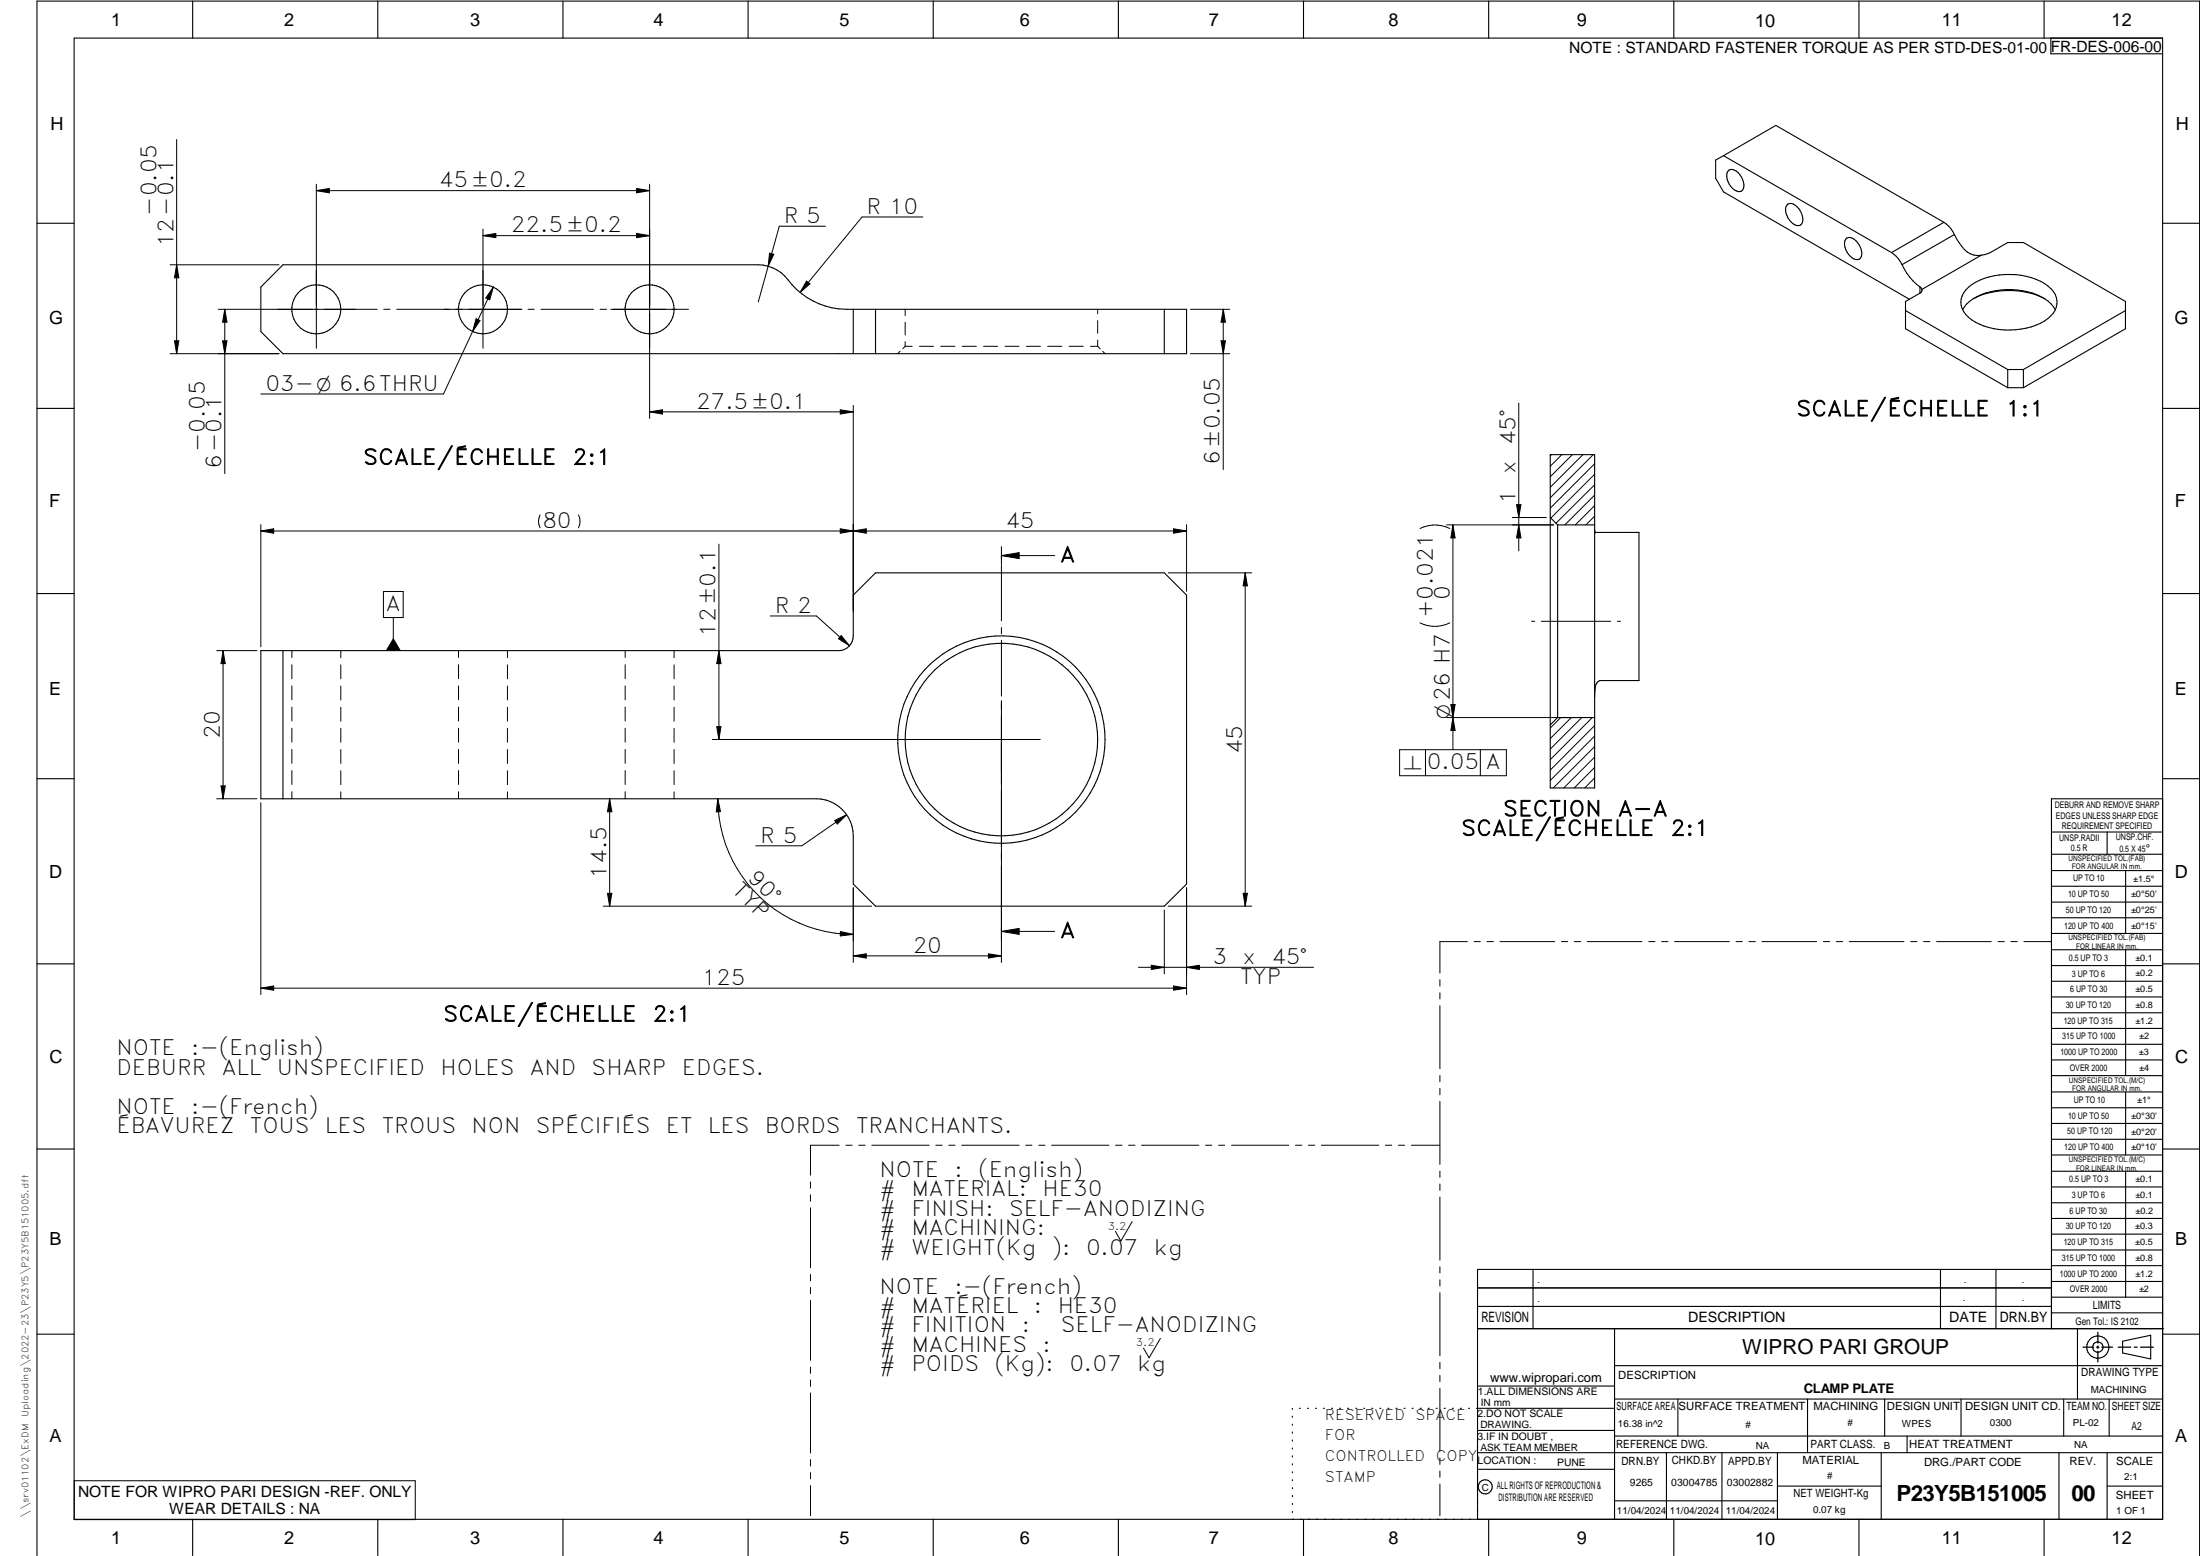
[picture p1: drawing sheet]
<svg xmlns="http://www.w3.org/2000/svg" width="594mm" height="420mm" viewBox="0 0 594 420" stroke-linecap="round" stroke-linejoin="round" font-family="sans-serif">
<g fill="none" stroke="#000" stroke-width=".3">
<path d="M20 10.3h564v400h-564zM52 .3v10M102 .3v10M152 .3v10M202 .3v10M252 .3v10M302 .3v10M352 .3v10M402 .3v10M452 .3v10M502 .3v10M552 .3v10"/>
<path d="M553.8 10.3v4.2h30.2M465.4 42l14.1-8.1 45.4 26.1M465.4 42l45.4 26.2M465.4 42l-2.1 1.2v4.9l2.1 3.7 50.2 29M466.6 46.2a1.84 1.84 0 0 1 2.8 .5 4.2 4.2 0 0 1 1.2 4.6 1.84 1.84 0 0 1-2.8-.5 4 4 0 0 1-1.2-4.6zM482.8 55.1a2.6 2.6 0 0 1 3 1.3 3.3 3.3 0 0 1 .3 4.4 2.56 2.56 0 0 1-2.8-1.3l-.7-1.2a2.48 2.48 0 0 1 .2-3.2zM10 60.3h10M76.4 71.5h128.4a11 11 0 0 1 9.1 5.4 20.1 20.1 0 0 0 14.8 6.6h91.7v12h-244l-6-6v-12zM498.4 64.6a1.84 1.84 0 0 1 2.8 .4 4.1 4.1 0 0 1 1.2 4.7 1.84 1.84 0 0 1-2.7-.5 4.1 4.1 0 0 1-1.3-4.6zM510.8 68.2a7.6 7.6 0 0 1 2.8 3.3M513.6 71.5a15.2 15.2 0 0 0 4.8 6M518.4 79.2l-3.8 2.2v7.4l27.6 15.9"/>
<path d="M518.4 77.5l.6 .6M518.4 77.5v1.7M519 78.1l-.2 .8-.4 .3M524.9 60a7.5 7.5 0 0 1 2.9 3.3M524.9 60l-14.1 8.2M527.8 63.3l1.2 2.2a6 6 0 0 0 5 3.5l1-.1M527.8 63.3l-14.2 8.2M530.8 78.3a15.8 15.8 0 0 1 12.1-4.2 15.2 15.2 0 0 1 11.6 4.6 5 5 0 0 1-1.5 7.3 19.7 19.7 0 0 1-17.2 2.1 8.7 8.7 0 0 1-6.2-5.6 4.8 4.8 0 0 1 1.2-4.2zM535 68.9l-16 9.2M535 68.9l2.5-.7 4.7-2.7h4.2l27.5 15.9v7.4l-27.5 15.9M584 60.3h10M230.4 83.5v12"/>
<path d="M236.4 83.5v12M314.4 83.5v12M514.6 83.9l27.6 15.9M533 80.6a19.6 19.6 0 0 1 20.1 .8l1.4 1.4 .5 .9M533.8 80.1a8.5 8.5 0 0 0-3.8 3.6M534.1 80.1a22.3 22.3 0 0 1 17.9 .5M542.2 99.8h4.2M542.2 99.8v4.9M546.4 99.8v4.9M573.9 83.9l-27.5 15.9M10 110.3h10M542.2 104.7h4.2"/>
<path d="M584 110.3h10M418.6 122.8h12v90h-12zM418.6 139.7l2 2M420.6 141.7h10M420.6 141.7v52.1M430.6 143.3l.1 .4M430.7 143.7h.1M430.7 143.8h11.9v40h-10.2a2.08 2.08 0 0 0-1.7 2.5l-.1 .9M10 160.3h10M70.4 175.7h156a4 4 0 0 0 4-4v-11l6-6h78l6 6v78l-6 6h-78l-6-6v-13a10 10 0 0 0-10-10h-150zM76.4 175.7v40M584 160.3h10"/>
<path d="M420.6 193.8l-2 1.9M420.6 193.8h10M10 210.3h10M584 215.7h-30v143.1M584 210.3h10M554 224.7h30M554 230.7h30M554 235.1h30M554 239.3h30M569 224.7v6M574 235.1v17M554 243.6h30"/>
<path d="M554 247.8h30M554 252.1h30M554 256.5h30M574 256.5v33.9M10 260.3h10M554 260.7h30M554 265h30M554 269.2h30M554 273.5h30M554 277.7h30M584 260.3h10M554 282h30"/>
<path d="M554 286.2h30M554 290.4h30M554 294.9h30M554 299.1h30M574 294.9v17M10 310.3h10M554 303.4h30M554 307.6h30M554 311.9h30M554 316.3h30M574 316.3v34M584 310.3h10"/>
<path d="M554 320.5h30M554 324.8h30M554 329h30M554 333.2h30M554 337.5h30M399 358.8h185.2M399 352.8h155M399 347.8h155M414 342.8v16M436 358.8v51.5M524 342.8v16M539 342.8v16"/>
<path d="M554 341.8h30M554 346h30M554 350.3h30M554 354.5h30M554 342.8h-155v67.5M561 358.8v19M10 360.3h10M399 374.3h37M436 377.8h148M453.1 377.8v10M488.1 377.8v14.5M508.9 377.8v10"/>
<path d="M529.5 377.8v10M557.3 377.8v10M569.5 377.8v10M573.2 362.2l7.6-1.6v6.3l-7.6-1.6zM584 368.8h-148M584 360.3h10M349 380.3v.3M349 382.4v.3M349 384.6v.3M349 386.7v.3M349 388.8v.3M349 391v.3"/>
<path d="M349 393.1v.3M349 395.3v.3M349 397.4v.3M349 399.5v.3M350.9 380.3h.2M353.1 380.3h.2M355.2 380.3h.3M357.4 380.3h.3M359.6 380.3h.3M361.7 380.3h.3M363.9 380.3h.3M366.1 380.3h.3"/>
<path d="M368.3 380.3h.2M370.4 380.3h.3M372.6 380.3h.3M374.8 380.3h.3M376.9 380.3h.4M379.1 380.3h.3M381.3 380.3h.3M383.4 380.3h.4M385.6 380.3h.3M387.8 380.3h.3M390 380.3h.3M392.2 380.3h.3"/>
<path d="M394.3 380.3h.3M396.5 380.3h.3M398.7 380.3h37.3M399 396.7h37M399 392.3h185M399 386.2h37M436 387.8h148M450 392.3v18M465 392.3v18M480 392.3v18M508 392.3v18M515 387.8v4.5"/>
<path d="M556 392.3v18M569 392.3v18M52 410.3v9.7M102 410.3v9.7M152 410.3v9.7M202 410.3v9.7M252 410.3v9.7M302 410.3v9.7M349 401.7v.3M349 403.8v.4M349 406v.3M349 408.1v.3"/>
<path d="M352 410.3v9.7M402 410.3v9.7M436 405.3h44M452 410.3v9.7M480 401.3h28M502 410.3v9.7M552 410.3v9.7M569 401.3h15M10 420v-419.7h584v419.7"/>
<circle cx="85.4" cy="83.5" r="6.6"/>
<circle cx="130.4" cy="83.5" r="6.6"/>
<circle cx="175.4" cy="83.5" r="6.6"/>
<circle cx="270.4" cy="199.7" r="28"/>
<circle cx="270.4" cy="199.7" r="26"/>
<circle cx="566.5" cy="363.7" r="1.39"/>
<circle cx="566.5" cy="363.8" r="3"/>
<circle cx="401.1" cy="401.5" r="1.9"/>
</g>
<g fill="none" stroke="#000" stroke-width=".27">
<path d="M47.7 37.7v57.8M85.4 49.7v44.3M85.4 51.5h90M85.4 51.5l3.5-.6v1.2zM171.9 50.9l3.5 .6-3.5 .6zM175.4 49.7v63.3M249.2 58.6h-16.4l-16.7 20.4M45.9 71.5h29.4M47.7 71.5l.6 3.5h-1.2zM130.4 61.8v32.2M130.4 63.6l3.5-.6v1.2zM130.4 63.6h45"/>
<path d="M133.2 77.5l-1 3.4-1-.4zM133.2 77.5l-13.4 28.9h-49.4M171.9 63l3.5 .6-3.5 .6zM207.8 68.4l1.2 .3-1.6 3.2zM217.8 75.9l.9 .7-2.6 2.4zM222.9 61.1h-12.5l-5.6 20.4M45.9 95.5h29.4M47.1 92h1.2l-.6 3.5zM59 83.5h42.8M60.1 92h1.2l-.6 3.5zM60.7 83.5l.6 3.5h-1.2zM60.7 83.5v44.4"/>
<path d="M103.6 83.5h1.7M107.1 83.5h33.8M128.6 86.1l1 .5-2 2.9zM142.6 83.5h1.7M146.1 83.5h14.2M162 83.5h1.8M164.9 83.5h21M243.1 94.8l-.7 .7M244.4 93.5h1.9M244.4 83.5v1.7M244.4 87v3.5M244.4 92.2v1.3"/>
<path d="M244.4 93.5l-.6 .6M248.3 93.5h3.8M254 93.5h3.8M259.8 93.5h3.8M265.6 93.5h3.8M271.4 93.5h3.8M277.1 93.5h3.9M282.9 93.5h3.8M288.7 93.5h3.8M294.5 93.5h1.9M296.4 83.5v1.3M296.4 86.6v3.4"/>
<path d="M296.4 91.8v1.7M296.4 93.5l.7 .7M297.8 94.9l.6 .6M321.5 83.5h10.6M321.5 95.5h10.6M329.7 92h1.2l-.6 3.5zM330.3 83.5l.6 3.5h-1.2zM330.3 83.5v43.3M175.4 111.2h55M175.4 111.2l3.5-.5v1.1zM226.9 110.7l3.5 .5-3.5 .6zM230.4 109.5v55.6"/>
<path d="M410.1 108.8v40M145.8 139a3.9 3.9 0 0 0 0 3.5M156.2 139a3.9 3.9 0 0 1 0 3.5M408.4 139.7h9.2M409.5 136.3h1.2l-.6 3.4zM418.9 122.8l-.3 .3M421.8 122.8l-3.2 3.1M424.6 122.8l-6 5.9M427.4 122.8l-8.8 8.8M430.2 122.8l-11.6 11.6M430.6 130.9l-10.4 10.4M430.6 128.1l-11.8 11.8"/>
<path d="M430.6 139.4l-2.4 2.3M430.6 125.2l-12 12M430.6 133.7l-8 8M430.6 136.5l-5.2 5.2M70.4 141.6v33.1M70.4 143.4h250M70.4 143.4l3.5-.6v1.2zM103.5 159.7h5.4v7.1h-5.4zM194.1 146.9v52.8M226.9 142.8v1.2l7-1.2v1.2zM270.4 147.6v4.8M270.4 152.7v14.9"/>
<path d="M270.4 150h14.4M270.4 150l4.8-.8v1.6zM315.5 154.7h22.5M316.9 142.8l3.5 .6-3.5 .6zM320.4 141.6v18M336.2 154.7l.6 3.5h-1.1zM336.2 154.7v90M390.6 141.7h29M391.5 142.7a9 9 0 0 0-8.1 0M392.3 141.7l.6 3.5h-1.1zM392.3 141.7v60.7M410.1 141.7l.6 3.5h-1.2z"/>
<path d="M58.5 175.7h10.9M60.2 175.7v40M60.2 175.7l.6 3.5h-1.1zM78.8 175.7v1.8M78.8 179.5v3.8M92 175.7v1.9M92 179.5v3.8M106.2 166.8v8.9M123.8 175.7v1.8M123.8 179.5v3.8M137 175.7v1.9M137 179.5v3.8"/>
<path d="M168.8 175.7v1.8M168.8 179.5v3.8M182 175.7v1.9M182 179.5v3.8M194.1 175.7l.6 3.5h-1.2zM208 166.3h12.5l8.9 8.1M227.2 171.6l2.2 2.8-3-1.9zM270.4 169.5v1.7M270.4 172.9v15.1M391.5 168.2a9 9 0 0 1-8.1 0M413.6 167.8h.8M416.2 167.8h18.7"/>
<path d="M436.7 167.8h.9M78.8 185.2v3.8M78.8 190.9v3.8M78.8 196.6v3.8M92 185.3v3.7M92 191v3.7M92 196.7v3.7M123.8 185.2v3.8M123.8 190.9v3.8M123.8 196.6v3.8M137 185.3v3.7M137 191v3.7"/>
<path d="M137 196.7v3.7M168.8 185.2v3.8M168.8 190.9v3.8M168.8 196.6v3.8M182 185.3v3.7M182 191v3.7M182 196.7v3.7M193.5 196.2h1.2l-.6 3.5zM270.4 189.2v70.7M280.9 199.7h-88.5M390.6 193.8h34M391.8 190.2h1.1l-.6 3.6z"/>
<path d="M392.3 193.8l.6 3.4h-1.1zM421.5 193.8l-2.9 2.8M424.3 193.8l-5.7 5.6M427.1 193.8l-8.5 8.5M430 193.8l-11.4 11.3M430.6 195.9l-12 12M430.6 198.8l-12 11.9M58.5 215.7h10.9M59.7 212.2h1.1l-.6 3.5zM70.4 216.7v51.9M78.8 202.4v3.7M78.8 208.1v3.7"/>
<path d="M78.8 213.8v1.9M92 202.4v3.8M92 208.1v3.8M92 213.8v1.9M123.8 202.4v3.7M123.8 208.1v3.7M123.8 213.8v1.9M137 202.4v3.8M137 208.1v3.8M137 213.8v1.9M164.6 215.7l.6 3.5h-1.2zM164.6 215.7v29"/>
<path d="M168.8 202.4v3.7M168.8 208.1v3.7M168.8 213.8v1.9M182 202.4v3.8M182 208.1v3.8M182 213.8v1.9M193.8 215.7l.8 3.5h-1.2zM193.8 215.7a36.6 36.6 0 0 0 36.6 36.6M377.9 202.4h28.9v7.1h-28.9zM384.9 202.4v7.1M399.7 202.4v7.1M430.6 210.1l-2.7 2.7"/>
<path d="M430.6 204.4l-8.3 8.4M430.6 207.2l-5.5 5.6M430.6 201.6l-11.2 11.2M225.4 221.5l3.2-1.5-2.5 2.5zM228.6 220l-12.1 8.4h-12.4M230.4 239.7v20.2M320.4 239.7v28.9M162.9 244.7h72.5M164 241.2h1.2l-.6 3.5zM226.9 251.5l3.5 .8-3.5 .4zM230.4 258.1h40M230.4 258.1l3.5-.5v1.1z"/>
<path d="M266.9 257.6l3.5 .5-3.5 .6zM270.4 251.5l4.8-.8v1.6zM270.4 251.5h14.4M314.4 245.7v17.3M315.5 244.7h22.5M335.7 241.2h1.1l-.6 3.5zM396.2 254.3h-7.4v8.5M398.1 254.3h1.6M401.5 254.3h1.8M405 254.3h14.8M421.6 254.3h1.7M425.1 254.3h1.7"/>
<path d="M428.6 254.3h14.8M445.2 254.3h1.7M448.7 254.3h1.7M452.2 254.3h14.8M468.8 254.3h1.7M472.3 254.3h1.7M475.8 254.3h14.8M492.4 254.3h1.7M495.8 254.3h1.8M499.4 254.3h14.7M516 254.3h1.6M519.4 254.3h1.8"/>
<path d="M522.9 254.3h14.8M539.5 254.3h1.7M543 254.3h1.7M546.5 254.3h7.4M70.4 266.8l3.5-.6v1.2zM70.4 266.8h250M307.4 261.2h47.3M310.9 260.6l3.5 .6-3.5 .6zM316.9 266.2l3.5 .6-3.5 .6zM320.4 261.2l3.5-.6v1.2zM388.8 264.5v1.8M388.8 268.1v1.6"/>
<path d="M388.8 271.6v17M388.8 290.4v1.7M388.8 293.9v1.7M388.8 297.4v17M218.9 319.2v1.6M226.6 309.2h-7.7v8.1M228.4 309.2h1.7M231.9 309.2h1.7M235.4 309.2h15.5M252.7 309.2h1.7M256.2 309.2h1.7M259.7 309.2h15.5"/>
<path d="M277 309.2h1.7M280.5 309.2h1.7M284 309.2h15.5M301.2 309.2h1.8M304.8 309.2h1.7M308.3 309.2h15.5M325.5 309.2h1.7M329.1 309.2h1.6M332.6 309.2h15.4M349.8 309.2h1.7M353.3 309.2h1.7M356.8 309.2h15.5"/>
<path d="M374.1 309.2h1.7M377.6 309.2h1.7M381.1 309.2h7.7M388.8 316.2v1.7M388.8 319.7v1.7M218.9 322.6v1.8M218.9 326.1v16.2M305.7 329.9l-3 5.2-1.5-2.6M388.8 323.2v17.1M218.9 344.1v1.8M218.9 347.6v1.7M218.9 351.2v16.1"/>
<path d="M388.8 342.1v1.6M388.8 345.6v1.7M388.8 349v17.1M218.9 369.1v1.7M218.9 372.6v1.8M218.9 376.1v16.2M313.3 361.4l-3 5.2-1.5-2.6M388.8 367.9v1.7M388.8 371.4v1.7M388.8 374.9v17M20.1 399.8h92v10.5h-92zM218.9 394.1v1.8"/>
<path d="M218.9 397.6v1.7M388.8 393.7v1.7M388.8 397.2v1.7M218.9 401.2v8.1M388.8 400.7v8.6"/>
</g>
<path d="M566.5 359.7v3M562.5 363.8h2.9M566.1 363.8h.7M566.5 363.4v.7M566.5 364.9v2.8M567.6 363.8h2.9M572 363.8h3.4M576.3 363.8h.8M578 363.8h3.5" fill="none" stroke="#000" stroke-width=".34"/>
<g fill="#000">
<path d="M85.4 51.5l3.5-.6v1.2zM171.9 50.9l3.5 .6-3.5 .6zM47.7 71.5l.6 3.5h-1.2zM130.4 63.6l3.5-.6v1.2zM171.9 63l3.5 .6-3.5 .6zM207.8 68.4l1.2 .3-1.6 3.2zM217.8 75.9l.9 .7-2.6 2.4zM47.1 92h1.2l-.6 3.5zM60.7 83.5l.6 3.5h-1.2zM60.1 92h1.2l-.6 3.5zM128.6 86.1l1 .5-2 2.9zM133.2 77.5l-1 3.4-1-.4z"/>
<path d="M330.3 83.5l.6 3.5h-1.2zM329.7 92h1.2l-.6 3.5zM175.4 111.2l3.5-.5v1.1zM226.9 110.7l3.5 .5-3.5 .6zM409.5 136.3h1.2l-.6 3.4zM70.4 143.4l3.5-.6v1.2zM226.9 142.8l3.5 .6-3.5 .6zM230.4 143.4l3.5-.6v1.2zM270.4 150l4.8-.8v1.6zM316.9 142.8l3.5 .6-3.5 .6zM336.2 154.7l.6 3.5h-1.1zM392.3 141.7l.6 3.5h-1.1z"/>
<path d="M410.1 141.7l.6 3.5h-1.2zM60.2 175.7l.6 3.5h-1.1zM106.2 172.2l2 3.5h-4zM194.1 175.7l.6 3.5h-1.2zM227.2 171.6l2.2 2.8-3-1.9zM193.5 196.2h1.2l-.6 3.5zM391.8 190.2h1.1l-.6 3.6zM392.3 193.8l.6 3.4h-1.1zM59.7 212.2h1.1l-.6 3.5zM164.6 215.7l.6 3.5h-1.2zM193.8 215.7l.8 3.5h-1.2zM225.4 221.5l3.2-1.5-2.5 2.5z"/>
<path d="M164 241.2h1.2l-.6 3.5zM226.9 251.5l3.5 .8-3.5 .4zM230.4 258.1l3.5-.5v1.1zM266.9 257.6l3.5 .5-3.5 .6zM270.4 251.5l4.8-.8v1.6zM335.7 241.2h1.1l-.6 3.5zM70.4 266.8l3.5-.6v1.2zM310.9 260.6l3.5 .6-3.5 .6zM316.9 266.2l3.5 .6-3.5 .6zM320.4 261.2l3.5-.6v1.2z"/>
</g>
<g font-size="6">
<text x="512.1" y="405.2">P23Y5B151005</text>
<text x="559.4" y="405.2">00</text>
</g>
<g font-size="5.7">
<text x="118.5" y="50.6">45±0.2</text>
<text x="42.3" y="58.2" transform="rotate(-90 42.3 58.2)">-0.05</text>
<text x="234" y="57.7">R 10</text>
<text x="138" y="62.7">22.5±0.2</text>
<text x="211.7" y="60.2">R 5</text>
<text x="46.8" y="66.8" transform="rotate(-90 46.8 66.8)">12-0.1</text>
<text x="71.7" y="105.5">03-O 6.6THRU</text>
<text x="188" y="110.4">27.5±0.1</text>
<text x="485.1" y="112.4">SCALE/ÉCHELLE</text>
<text x="541.6" y="112.4">1:1</text>
<text x="55.3" y="122" transform="rotate(-90 55.3 122)">-0.05</text>
<text x="98.1" y="125.4">SCALE/ÉCHELLE</text>
<text x="154.6" y="125.4">2:1</text>
<text x="329.4" y="125.6" transform="rotate(-90 329.4 125.6)">6±0.05</text>
<text x="409.2" y="120.2" transform="rotate(-90 409.2 120.2)">45°</text>
<text x="59.8" y="126.7" transform="rotate(-90 59.8 126.7)">6-0.1</text>
<text x="409.2" y="128" transform="rotate(-90 409.2 128)">x</text>
<text x="409.2" y="136.1" transform="rotate(-90 409.2 136.1)">1</text>
<text x="146.5" y="142.5">80</text>
<text x="271.5" y="142.5">45</text>
<text x="286.3" y="151.8">A</text>
<text x="391.5" y="162" transform="rotate(-90 391.5 162)">0</text>
<text x="104.2" y="165">A</text>
<text x="209.2" y="165.5">R 2</text>
<text x="386.9" y="167" transform="rotate(-90 386.9 167)">+0.021</text>
<text x="193.2" y="171.9" transform="rotate(-90 193.2 171.9)">12±0.1</text>
<text x="59.4" y="199.6" transform="rotate(-90 59.4 199.6)">20</text>
<text x="335.4" y="203.7" transform="rotate(-90 335.4 203.7)">45</text>
<text x="385.3" y="207.7">0.05 A</text>
<text x="405.9" y="220.4">SECTION</text>
<text x="436.9" y="220.4">A-A</text>
<text x="205.3" y="227.5">R 5</text>
<text x="394.6" y="225.6">SCALE/ÉCHELLE</text>
<text x="451.1" y="225.6">2:1</text>
<text x="163.7" y="237.3" transform="rotate(-90 163.7 237.3)">14.5</text>
<text x="201.5" y="237.4" transform="rotate(45 201.5 237.4)">90°</text>
<text x="197.5" y="240.7" transform="rotate(45 197.5 240.7)">TYP</text>
<text x="246.5" y="257.3">20</text>
<text x="286.3" y="253.2">A</text>
<text x="327.4" y="260.3">3</text>
<text x="335.5" y="260.3">x</text>
<text x="343.3" y="260.3">45°</text>
<text x="189.5" y="265.9">125</text>
<text x="334.9" y="265.6">TYP</text>
<text x="119.7" y="275.8">SCALE/ÉCHELLE</text>
<text x="176.2" y="275.8">2:1</text>
<text x="31.4" y="284.9">NOTE</text>
<text x="51.6" y="284.9">:-(English)</text>
<text x="31.4" y="290.2">DEBURR</text>
<text x="59.9" y="290.2">ALL</text>
<text x="74.8" y="290.2">UNSPECIFIED</text>
<text x="118.9" y="290.2">HOLES</text>
<text x="143.1" y="290.2">AND</text>
<text x="159.8" y="290.2">SHARP</text>
<text x="184.2" y="290.2">EDGES.</text>
<text x="31.4" y="300.7">NOTE</text>
<text x="31.4" y="305.9">ÉBAVUREZ</text>
<text x="51.6" y="300.7">:-(French)</text>
<text x="67.5" y="305.9">TOUS</text>
<text x="87.7" y="305.9">LES</text>
<text x="103.1" y="305.9">TROUS</text>
<text x="127.4" y="305.9">NON</text>
<text x="144.7" y="305.9">SPÉCIFIÉS</text>
<text x="179.8" y="305.9">ET</text>
<text x="191.2" y="305.9">LES</text>
<text x="206.6" y="305.9">BORDS</text>
<text x="231.2" y="305.9">TRANCHANTS.</text>
<text x="237.5" y="317.8">NOTE</text>
<text x="257.7" y="317.8">:</text>
<text x="264.1" y="317.8">(English)</text>
<text x="237.5" y="323">#</text>
<text x="246.1" y="323">MATERIAL:</text>
<text x="281.5" y="323">HE30</text>
<text x="237.5" y="328.3">#</text>
<text x="246.1" y="328.3">FINISH:</text>
<text x="272.5" y="328.3">SELF-ANODIZING</text>
<text x="237.5" y="333.5">#</text>
<text x="246.1" y="333.5">MACHINING:</text>
<text x="237.5" y="338.8">#</text>
<text x="246.1" y="338.8">WEIGHT(Kg</text>
<text x="284" y="338.8">):</text>
<text x="293.3" y="338.8">0.07</text>
<text x="311.6" y="338.8">kg</text>
<text x="237.5" y="349.3">NOTE</text>
<text x="257.7" y="349.3">:-(French)</text>
<text x="237.5" y="354.5">#</text>
<text x="237.5" y="359.8">#</text>
<text x="246.1" y="354.5">MATÉRIEL</text>
<text x="246.1" y="359.8">FINITION</text>
<text x="275.9" y="359.8">:</text>
<text x="279.2" y="354.5">:</text>
<text x="285.6" y="354.5">HE30</text>
<text x="286.5" y="359.8">SELF-ANODIZING</text>
<text x="237.5" y="365">#</text>
<text x="246.1" y="365">MACHINES</text>
<text x="281.5" y="365">:</text>
<text x="237.5" y="370.3">#</text>
<text x="246.1" y="370.3">POIDS</text>
<text x="268.5" y="370.3">(Kg):</text>
<text x="288.8" y="370.3">0.07</text>
<text x="307.1" y="370.3">kg</text>
</g>
<text font-size="5.6" x="470.5" y="365.5">WIPRO PARI GROUP</text>
<g font-size="5.4">
<text x="391.5" y="194" transform="rotate(-90 391.5 194)">O26 H7</text>
<text x="379" y="207.7">n</text>
</g>
<g font-size="4.9">
<text x="30" y="6.9">1</text>
<text x="76.7" y="6.9">2</text>
<text x="127" y="6.9">3</text>
<text x="176.5" y="6.9">4</text>
<text x="226.7" y="6.9">5</text>
<text x="275.4" y="6.9">6</text>
<text x="326.4" y="6.9">7</text>
<text x="375" y="6.9">8</text>
<text x="425.8" y="6.9">9</text>
<text x="473.9" y="7.3">10</text>
<text x="524.3" y="6.9">11</text>
<text x="570.2" y="6.9">12</text>
<text x="13.6" y="35.1">H</text>
<text x="587.6" y="35.1">H</text>
<text x="13.2" y="87.5">G</text>
<text x="587.2" y="87.5">G</text>
<text x="13.2" y="137">F</text>
<text x="587.2" y="137">F</text>
<text x="13.2" y="187.6">E</text>
<text x="587.2" y="187.6">E</text>
<text x="13.2" y="237">D</text>
<text x="587.2" y="237">D</text>
<text x="13.4" y="287.1">C</text>
<text x="587.4" y="287.1">C</text>
<text x="13.4" y="336.2">B</text>
<text x="587.4" y="336.2">B</text>
<text x="13.4" y="389.3">A</text>
<text x="587.4" y="389.3">A</text>
<text x="30" y="416.9">1</text>
<text x="76.7" y="416.9">2</text>
<text x="127" y="416.9">3</text>
<text x="176.5" y="416.9">4</text>
<text x="226.7" y="416.9">5</text>
<text x="275.4" y="416.9">6</text>
<text x="326.4" y="416.9">7</text>
<text x="375" y="416.9">8</text>
<text x="425.8" y="416.9">9</text>
<text x="473.9" y="417.3">10</text>
<text x="524.3" y="416.9">11</text>
<text x="570.2" y="416.9">12</text>
</g>
<g font-size="4.2">
<text x="423.7" y="14.3">NOTE : STANDARD FASTENER TORQUE AS PER STD-DES-01-00</text>
<text x="553.8" y="14">FR-DES-006-00</text>
<text x="21.1" y="404.3">NOTE FOR WIPRO PARI DESIGN -REF. ONLY</text>
<text x="45.7" y="408.8">WEAR DETAILS : NA</text>
</g>
<g font-size="3.9">
<text x="400" y="357.1">REVISION</text>
<text x="455.9" y="357.1">DESCRIPTION</text>
<text x="526.4" y="357.1">DATE</text>
<text x="540" y="357.1">DRN.BY</text>
<text x="357.8" y="383.3">RESERVED</text>
<text x="382.3" y="383.3">SPACE</text>
<text x="357.8" y="388.9">FOR</text>
<text x="357.8" y="394.5">CONTROLLED</text>
<text x="387.8" y="394.5">COPY</text>
<text x="357.8" y="400">STAMP</text>
</g>
<text font-size="3.6" x="487.1" y="376.1">CLAMP PLATE</text>
<text font-size="3.5" x="402.4" y="373.3">www.wipropari.com</text>
<g font-size="3.1">
<text x="565.1" y="353.5">LIMITS</text>
<text x="562" y="371.7">DRAWING TYPE</text>
<text x="437" y="372.3">DESCRIPTION</text>
<text x="436.5" y="380.8">SURFACE AREA</text>
<text x="453.3" y="380.8">SURFACE TREATMENT</text>
<text x="489.7" y="380.8">MACHINING</text>
<text x="509.5" y="380.8">DESIGN UNIT</text>
<text x="530.6" y="380.8">DESIGN UNIT CD.</text>
<text x="558" y="380.6">TEAM NO.</text>
<text x="570.3" y="380.7">SHEET SIZE</text>
<text x="575.6" y="386.1">A2</text>
<text x="436.4" y="391.1">REFERENCE DWG.</text>
<text x="437.8" y="395.5">DRN.BY</text>
<text x="451.4" y="395.4">CHKD.BY</text>
<text x="466.6" y="395.5">APPD.BY</text>
<text x="486.7" y="395.4">MATERIAL</text>
<text x="488.9" y="390.9">PART CLASS.</text>
<text x="515.6" y="390.9">HEAT TREATMENT</text>
<text x="519.6" y="395.9">DRG./PART CODE</text>
<text x="558.9" y="395.5">REV.</text>
<text x="571.4" y="395.6">SCALE</text>
<text x="484.3" y="404.2">NET WEIGHT-Kg</text>
<text x="571.4" y="404.7">SHEET</text>
</g>
<text font-size="3" x="579.5" y="230.1">°</text>
<g font-size="2.8">
<text x="299.1" y="332.1">3.2</text>
<text x="560.4" y="357.7">Gen Tol.: IS 2102</text>
<text x="306.7" y="363.6">3.2</text>
<text x="399.1" y="376.6">1.ALL DIMENSIONS ARE</text>
<text x="399" y="382.7">2.DO NOT SCALE</text>
<text x="399" y="388.7">3.IF IN DOUBT ,</text>
<text x="399" y="395.4">LOCATION :</text>
<text x="420.5" y="396">PUNE</text>
<text x="404.2" y="402">ALL RIGHTS OF REPRODUCTION &amp;</text>
<text x="440.1" y="401.2">9265</text>
<text x="451.3" y="401.2">03004785</text>
<text x="466.3" y="401.2">03002882</text>
<text x="404.7" y="405.4">DISTRIBUTION ARE RESERVED</text>
</g>
<g font-size="2.7">
<text x="564.6" y="376.2">MACHINING</text>
<text x="399.9" y="379.7">IN mm</text>
<text x="399.7" y="385.7">DRAWING.</text>
<text x="436.9" y="385.4">16.38 in^2</text>
<text x="471.4" y="385.5">#</text>
<text x="498.9" y="385">#</text>
<text x="513.6" y="385.3">WPES</text>
<text x="537.3" y="385.1">0300</text>
<text x="559.7" y="385.1">PL-02</text>
<text x="399.7" y="391.8">ASK TEAM MEMBER</text>
<text x="474.1" y="391.2">NA</text>
<text x="508.7" y="391.2">B</text>
<text x="560.1" y="391.1">NA</text>
<text x="493.4" y="399.5">#</text>
<text x="573.6" y="399.7">2:1</text>
<text x="400.1" y="402.5">C</text>
<text x="436.6" y="408.7">11/04/2024</text>
<text x="450.9" y="408.8">11/04/2024</text>
<text x="466" y="408.9">11/04/2024</text>
<text x="489.6" y="408.5">0.07 kg</text>
<text x="571.4" y="408.7">1 OF 1</text>
</g>
<g font-size="2.5">
<text x="554.9" y="218.3">DEBURR AND REMOVE SHARP</text>
<text x="555.2" y="221">EDGES UNLESS SHARP EDGE</text>
<text x="556.1" y="227.1">UNSP.RADII</text>
<text x="556.8" y="223.8">REQUIREMENT SPECIFIED</text>
<text x="571.4" y="226.9">UNSP.CHF.</text>
<text x="559.2" y="229.9">0.5 R</text>
<text x="572.3" y="230.1">0.5 X 45</text>
<text x="559.8" y="238">UP TO 10</text>
<text x="576.1" y="238.1">±1.5°</text>
<text x="558.5" y="242.2">10 UP TO 50</text>
<text x="575.5" y="242.3">±0°50'</text>
<text x="557.4" y="250.7">120 UP TO 400</text>
<text x="557.9" y="246.5">50 UP TO 120</text>
<text x="575.5" y="250.7">±0°15'</text>
<text x="575.5" y="246.5">±0°25'</text>
<text x="558.7" y="259.4">0.5 UP TO 3</text>
<text x="559.5" y="263.7">3 UP TO 6</text>
<text x="576.6" y="263.6">±0.2</text>
<text x="576.6" y="259.4">±0.1</text>
<text x="559" y="267.9">6 UP TO 30</text>
<text x="576.6" y="267.9">±0.5</text>
<text x="557.8" y="272.2">30 UP TO 120</text>
<text x="576.6" y="272.2">±0.8</text>
<text x="556.9" y="280.7">315 UP TO 1000</text>
<text x="557.3" y="276.4">120 UP TO 315</text>
<text x="576.6" y="276.4">±1.2</text>
<text x="577.7" y="280.7">±2</text>
<text x="556.4" y="284.9">1000 UP TO 2000</text>
<text x="577.6" y="284.9">±3</text>
<text x="558.9" y="289.2">OVER 2000</text>
<text x="577.7" y="289.3">±4</text>
<text x="560" y="297.9">UP TO 10</text>
<text x="577.1" y="297.9">±1°</text>
<text x="558.5" y="302.1">10 UP TO 50</text>
<text x="575.5" y="302.1">±0°30'</text>
<text x="557.4" y="310.6">120 UP TO 400</text>
<text x="558.2" y="306.3">50 UP TO 120</text>
<text x="575.5" y="310.6">±0°10'</text>
<text x="575.5" y="306.4">±0°20'</text>
<text x="558.8" y="319.2">0.5 UP TO 3</text>
<text x="559.4" y="323.4">3 UP TO 6</text>
<text x="576.6" y="319.2">±0.1</text>
<text x="576.6" y="323.5">±0.1</text>
<text x="558.9" y="327.7">6 UP TO 30</text>
<text x="576.7" y="327.7">±0.2</text>
<text x="557.8" y="332">30 UP TO 120</text>
<text x="576.6" y="332">±0.3</text>
<text x="556.8" y="340.5">315 UP TO 1000</text>
<text x="557.3" y="336.3">120 UP TO 315</text>
<text x="576.6" y="336.3">±0.5</text>
<text x="576.6" y="340.5">±0.8</text>
<text x="415.2" y="346.4">.</text>
<text x="530.3" y="346.5">.</text>
<text x="545.9" y="346.4">.</text>
<text x="556.2" y="344.7">1000 UP TO 2000</text>
<text x="576.6" y="344.7">±1.2</text>
<text x="415.2" y="351.5">.</text>
<text x="530" y="351.3">.</text>
<text x="545.9" y="351.4">.</text>
<text x="558.9" y="349">OVER 2000</text>
<text x="577.6" y="349">±2</text>
</g>
<g font-size="2.4">
<text x="7.7" y="382.7" transform="rotate(-90 7.7 382.7)">Uploading\2022-23\P23Y5\P23Y5B151005.dft</text>
<text x="7.7" y="409.8" transform="rotate(-90 7.7 409.8)">\\srv01102\ExDM</text>
</g>
<g font-size="2.1">
<text x="558.5" y="232.4">UNSPECIFIED TOL.(FAB)</text>
<text x="559.5" y="234.7">FOR ANGULAR IN mm.</text>
<text x="558.6" y="253.9">UNSPECIFIED TOL.(FAB)</text>
<text x="560.7" y="256.3">FOR LINEAR IN mm.</text>
<text x="558.7" y="292.3">UNSPECIFIED TOL.(M/C)</text>
<text x="559.6" y="294.7">FOR ANGULAR IN mm.</text>
<text x="558.7" y="313.7">UNSPECIFIED TOL.(M/C)</text>
<text x="560.6" y="316.1">FOR LINEAR IN mm.</text>
</g>
</svg>
